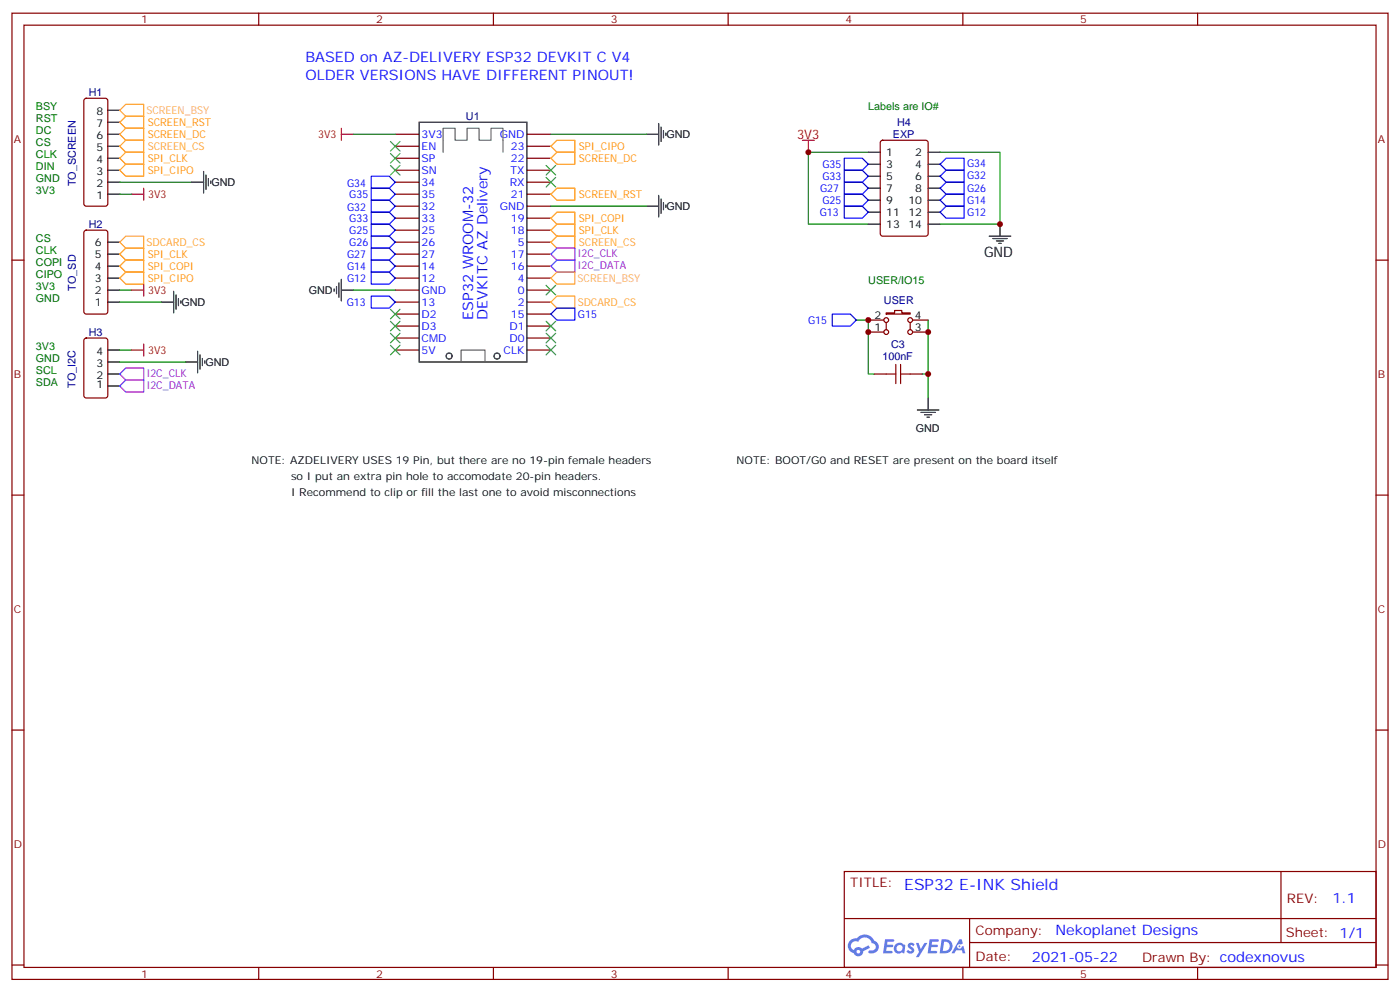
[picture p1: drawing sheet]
<svg xmlns="http://www.w3.org/2000/svg" width="412mm" height="292mm" viewBox="0 0 412 292" stroke-linecap="round" stroke-linejoin="round" font-family="sans-serif">
<g fill="none" stroke="#870000" stroke-width=".35">
<path d="M3.5 3.9h405.4v284.3h-405.4zM7.1 7.4h398.2v277.3h-398.2zM76.2 3.9v3.5M145.3 3.9v3.5M214.5 3.9v3.5M283.6 3.9v3.5M352.8 3.9v3.5M3.5 76.6h3.6M405.3 76.6h3.6M3.5 145.7h3.6M405.3 145.7h3.6M3.5 214.8h3.6"/>
<path d="M405.3 214.8h3.6M248.7 256.5h156.6v28.2h-156.6zM377.3 256.5v20.9M248.7 270.3h156.5M285.6 277.4h119.6M285.6 270.3v14.1M3.5 284h3.6M76.2 284.7v3.5M145.3 284.7v3.5M214.5 284.7v3.5M283.6 284.7v3.5M352.8 284.7v3.5"/>
<path d="M405.3 284h3.6"/>
</g>
<g fill="#5487ff">
<path d="M267.7 277.6a1.22 1.22 0 0 1 1.7 .3l-.4 .6a.47 .47 0 0 0-.3-.4 .47 .47 0 0 0-.5 .2l.1 .2a1.14 1.14 0 0 1 .8 1.8 1.14 1.14 0 0 1-1.9-.1l-.2-.1 .5-.6 .7 .4a.29 .29 0 0 0 .3-.2 .29 .29 0 0 0-.2-.3 1.04 1.04 0 0 1-.6-1.8z"/>
<path d="M260.7 276.4h2.4l.3 .2-.2 .5h-1.8l-.1 .9h1.5l.3 .4-.3 .3h-1.6l-.2 1.1 1.7 .1 .2 .3-.2 .3-2.6 .1z"/>
<path d="M273.8 276.4h2.4l.3 .2-.1 .5h-1.8l-.2 .9h1.6l.3 .4-.4 .3h-1.6l-.1 1.1 1.7 .1 .2 .3-.2 .3h-2.6z"/>
<path d="M282.6 276.4h.7l.3 1.3-.6 .3a.69 .69 0 0 0-1 .2 .69 .69 0 0 0 .4 1 .69 .69 0 0 0 .9-.6l.5-.3 .6 2.2h-.8l-.2-.8h-1.8l-.5 .8h-.8z"/>
<path d="M269.8 277.5h.8l.6 1.8 1.1-1.8h.9l-2.6 4.2h-.8l.9-1.6z"/>
<path d="M277.4 276.4l-.6 4.2h1.3a2.11 2.11 0 0 0 2.5-2.2 2.11 2.11 0 0 0-2.5-2zM278.1 277.1a1.39 1.39 0 0 1 1.7 1.5 1.39 1.39 0 0 1-1.8 1.2h-.3z"/>
<path d="M263.7 278a1.54 1.54 0 0 0-.1 2.2 1.54 1.54 0 0 0 2.2 .1l.6 .3 .3-2.3-.2-.3h-.4a1.49 1.49 0 0 0-2.4 0zM264 279a.94 .94 0 0 1 1.8 0 .94 .94 0 0 1-1.8 0z"/>
<path d="M250.4 276.8a2.18 2.18 0 0 0 1.1 3.7 1.44 1.44 0 0 0 1.6 .9 1.44 1.44 0 0 0 1.2-1.5l2-1-.5-.7-1.9 1a1.47 1.47 0 0 0-2.4 .4 1.39 1.39 0 0 1-.7-1.9 1.39 1.39 0 0 1 2-.5 2.12 2.12 0 0 1 2.2-1.3 2.12 2.12 0 0 1 1.9 1.7 1.14 1.14 0 0 1 1.1 1.4 1.14 1.14 0 0 1-1.7 .7 .43 .43 0 0 0-.5 .4 .43 .43 0 0 0 .4 .5 1.98 1.98 0 0 0 2.5-1.3 1.98 1.98 0 0 0-1.2-2.5 3.1 3.1 0 0 0-5.3-.7l-.9 .1zM252.3 280.1a.55 .55 0 0 1 1.1 0 .55 .55 0 0 1-1.1 0z"/>
<circle cx="282.6" cy="278.5" r=".26"/>
</g>
<g fill="none" stroke="#870000" stroke-width=".35">
<path d="M24.9 29.1l.5-.2h5.6l.5 .2 .2 .5v30.4l-.2 .5-.5 .2h-5.6l-.5-.3-.2-.4v-30.4zM116.4 39.5h7.1M155.2 39.5h7.1M116.4 43h7.1M116.4 46.6h7.1M116.4 50.1h7.1M116.4 53.6h7.1M116.4 57.2h7.1M155.2 43h7.1M155.2 46.6h7.1M155.2 50.1h7.1M155.2 53.6h7.1"/>
<path d="M155.2 57.2h7.1M259.5 41.5l.5-.2h12.7l.6 .4 .1 27.1-.5 .6-12.9 .1-.7-.5v-27zM24.9 67.9l.5-.2h5.6l.7 .5v23.5l-.4 .7h-5.9l-.7-.4v-23.6zM116.4 60.7h7.1M116.4 64.2h7.1M116.4 67.7h7.1M116.4 71.3h7.1M116.4 74.8h7.1M116.4 78.3h7.1M155.2 60.7h7.1M155.2 64.2h7.1M155.2 67.7h7.1"/>
<path d="M155.2 71.3h7.1M155.2 74.8h7.1M155.2 78.3h7.1M24.9 99.7l.5-.2h5.6l.7 .4v16.5l-.4 .7h-5.9l-.7-.4v-16.5zM116.4 81.8h7.1M116.4 85.4h7.1M116.4 88.9h7.1M116.4 92.4h7.1M116.4 96h7.1M116.4 99.5h7.1M155.2 81.8h7.1M155.2 85.4h7.1"/>
<path d="M155.2 88.9h7.1M155.2 92.4h7.1M155.2 96h7.1M155.2 99.5h7.1M255.8 97.7h4.5M255.8 94.2h4.5M261.1 92.1h2.4v-.7h2.1v.7h2.5v.3h-7zM261.1 94.9v2.1M268.1 94.9v2.1M268.8 97.7h4.6M268.8 94.2h4.6M116.4 103h7.1"/>
<path d="M155.2 103h7.1M257.5 110.1h3.6M268.1 110.1h3.5"/>
<circle cx="261.1" cy="94.2" r=".71"/>
<circle cx="261.1" cy="97.7" r=".71"/>
<circle cx="268.1" cy="94.2" r=".71"/>
<circle cx="268.1" cy="97.7" r=".71"/>
</g>
<g fill="none" stroke="#000" stroke-width=".35">
<path d="M31.7 39.5h3.6M31.7 36h3.6M31.7 32.5h3.6M123.5 36h31.7v70.5h-31.7zM190.5 39.5h3.5M194 36.3v6.4M194.7 37.4v4.2M195.4 38.5v2.1M196.1 39.2v.7M31.7 57.2h3.6M31.7 53.6h3.6M31.7 50.1h3.6"/>
<path d="M31.7 46.6h3.6M31.7 43h3.6M56.4 53.6h3.6M60 50.4v6.4M60.7 51.5v4.2M61.4 52.6v2.1M62.1 53.3v.7M194 57.5v6.4M194.7 58.6v4.2M195.4 59.6v2.1M255.8 44.8h3.5M255.8 48.3h3.5"/>
<path d="M255.8 51.9h3.5M255.8 55.4h3.5M255.8 58.9h3.5M273.4 44.8h3.5M273.4 48.3h3.5M273.4 51.9h3.5M273.4 55.4h3.5M273.4 58.9h3.5M31.7 78.3h3.6M31.7 74.8h3.6M31.7 71.3h3.6M190.5 60.7h3.5"/>
<path d="M196.1 60.3v.7M255.8 62.4h3.5M255.8 66h3.5M273.4 62.4h3.5M273.4 66h3.5M291.4 69.5h6.3M292.5 70.2h4.2M293.5 70.9h2.1M294.2 71.6h.7M294.6 66v3.5M31.7 88.9h3.6M31.7 85.4h3.6"/>
<path d="M31.7 81.8h3.6M47.6 88.9h3.6M51.2 85.7v6.4M51.9 86.8v4.2M52.6 87.8v2.2M53.3 88.5v.8M98.4 85v.7M99.1 84.3v2.1M99.8 83.3v4.2M100.5 85.4h3.6M100.5 82.2v6.3M31.7 113.6h3.6"/>
<path d="M31.7 110.1h3.6M31.7 106.5h3.6M31.7 103h3.6M54.7 106.5h3.5M58.2 103.4v6.3M58.9 104.4v4.3M59.6 105.5v2.1M60.3 106.2v.7M273.4 117.1v3.5M270.2 120.6h6.4M271.3 121.4h4.2M272.3 122.1h2.2"/>
<path d="M273 122.8h.8"/>
<circle cx="132.3" cy="104.8" r=".88"/>
<circle cx="146.4" cy="104.8" r=".88"/>
</g>
<g fill="none" stroke="#008700" stroke-width=".35">
<path d="M104.1 39.5h12.3M162.3 39.5h28.2M35.3 53.6h21.1M35.3 57.2h3.5M255.8 44.8h-17.7v21.2h17.7M276.9 44.8h17.7v21.2h-17.7M162.3 60.7h28.2M35.3 85.4h3.5M35.3 88.9h12.3M104.1 85.4h12.3M252.2 94.2h3.6v15.9h1.7M273.4 94.2v15.9h-1.8"/>
<path d="M35.3 103h3.5M35.3 106.5h19.4M273.4 110.1v7"/>
</g>
<path d="M261.1 110.1h2.8M263.9 107.2v5.7M265.3 110.1h2.8M265.3 107.2v5.7" fill="none" stroke="#a10000" stroke-width=".35"/>
<path d="M162.3 74.8l1.7-1.8h5.3v3.6h-5.3zM162.3 78.3l1.7-1.7h5.3v3.5h-5.3zM35.3 113.6l1.7-1.8h5.3v3.6h-5.3zM35.3 110.1l1.7-1.8h5.3v3.5h-5.3z" fill="none" stroke="#90f" stroke-width=".35"/>
<path d="M37 30.7h5.3v3.5h-5.3l-1.7-1.7zM37 69.5h5.3v3.5h-5.3l-1.7-1.7zM162.3 81.8l1.7-1.7h5.3v3.5h-5.3zM164 87.1h5.3v3.6h-5.3l-1.7-1.8z" fill="none" stroke="#f93" stroke-width=".35"/>
<g fill="none" stroke="#f90" stroke-width=".35">
<path d="M35.3 36l1.7-1.8h5.3v3.5h-5.3zM35.3 39.5l1.7-1.8h5.3v3.6h-5.3zM35.3 43l1.7-1.7h5.3v3.5h-5.3zM35.3 46.6l1.7-1.8h5.3v3.5h-5.3zM35.3 50.1l1.7-1.8h5.3v3.6h-5.3zM162.3 43l1.7-1.7h5.3v3.5h-5.3zM162.3 46.6l1.7-1.8h5.3v3.5h-5.3zM162.3 57.2l1.7-1.8h5.3v3.5h-5.3zM35.3 74.8l1.7-1.8h5.3v3.6h-5.3zM35.3 78.3l1.7-1.7h5.3v3.5h-5.3zM162.3 64.2l1.7-1.8h5.3v3.6h-5.3zM162.3 67.7l1.7-1.7h5.3v3.5h-5.3z"/>
<path d="M164 69.5h5.3v3.5h-5.3l-1.7-1.7zM35.3 81.8l1.7-1.7h5.3v3.5h-5.3z"/>
</g>
<path d="M100.5 39.5h3.6M100.5 37.7v3.6M38.8 57.2h3.5M42.3 55.4v3.5M236.4 41.3h3.5M238.1 41.3v3.5M38.8 85.4h3.5M42.3 83.6v3.5M38.8 103h3.5M42.3 101.2v3.6" fill="none" stroke="#f00" stroke-width=".35"/>
<path d="M130.5 44.8v-7.1h3.6v3.6h3.5v-3.6h3.5v3.6h3.5v-3.6h3.6v7.1M135.8 106.5v-3.5h7.1v3.5" fill="none" stroke="#666" stroke-width=".35"/>
<g fill="none" stroke="#3c3" stroke-width=".35">
<path d="M115 45.2l2.8 2.8M115 48.7l2.8 2.8M115 41.6l2.8 2.8M117.8 45.2l-2.8 2.8M117.8 48.7l-2.8 2.8M117.8 41.6l-2.8 2.8M160.9 48.7l2.8 2.8M160.9 52.2l2.8 2.8M163.7 48.7l-2.8 2.8M163.7 52.2l-2.8 2.8M115 91l2.8 2.8M115 94.5l2.8 2.9"/>
<path d="M115 98.1l2.8 2.8M117.8 91l-2.8 2.8M117.8 94.5l-2.8 2.9M117.8 98.1l-2.8 2.8M160.9 94.5l2.8 2.9M160.9 98.1l2.8 2.8M160.9 84l2.8 2.8M163.7 94.5l-2.8 2.9M163.7 98.1l-2.8 2.8M163.7 84l-2.8 2.8M115 101.6l2.8 2.8M117.8 101.6l-2.8 2.8"/>
<path d="M160.9 101.6l2.8 2.8M163.7 101.6l-2.8 2.8"/>
</g>
<g fill="none" stroke="#00f" stroke-width=".35">
<path d="M109.4 51.9h5.3l1.7 1.7-1.7 1.8h-5.3zM109.4 55.4h5.3l1.7 1.8-1.7 1.7h-5.3zM109.4 58.9h5.3l1.7 1.8-1.7 1.7h-5.3zM248.7 46.6h5.3l1.8 1.7-1.8 1.8h-5.3zM248.7 50.1h5.3l1.8 1.8-1.8 1.7h-5.3zM248.7 53.6h5.3l1.8 1.8-1.8 1.8h-5.3zM248.7 57.2h5.3l1.8 1.7-1.8 1.8h-5.3zM276.9 48.3l1.8-1.7h5.3v3.5h-5.3zM276.9 58.9l1.8-1.7h5.3v3.5h-5.3zM278.7 50.1h5.3v3.5h-5.3l-1.8-1.7zM278.7 53.6h5.3v3.6h-5.3l-1.8-1.8zM109.4 62.4h5.3l1.7 1.8-1.7 1.8h-5.3z"/>
<path d="M109.4 66h5.3l1.7 1.7-1.7 1.8h-5.3zM109.4 69.5h5.3l1.7 1.8-1.7 1.7h-5.3zM109.4 73h5.3l1.7 1.8-1.7 1.8h-5.3zM109.4 76.6h5.3l1.7 1.7-1.7 1.8h-5.3zM248.7 60.7h5.3l1.8 1.7-1.8 1.8h-5.3zM278.7 60.7h5.3v3.5h-5.3l-1.8-1.8zM109.4 80.1h5.3l1.7 1.7-1.7 1.8h-5.3zM109.4 87.1h5.3l1.7 1.8-1.7 1.8h-5.3zM162.3 92.4l1.7-1.7h5.3v3.5h-5.3zM245.2 92.4h5.3l1.7 1.8-1.7 1.8h-5.3z"/>
</g>
<g fill="#c00">
<circle cx="273.4" cy="110.1" r=".88"/>
<circle cx="255.8" cy="97.7" r=".88"/>
<circle cx="273.4" cy="97.7" r=".88"/>
<circle cx="255.8" cy="94.2" r=".88"/>
<circle cx="238.1" cy="44.8" r=".88"/>
<circle cx="294.6" cy="66" r=".88"/>
</g>
<text font-size="4.6" fill="#00f" x="266.3" y="261.8">ESP32 E-INK Shield</text>
<g font-size="4.2" fill="#00f">
<text x="90" y="18.3">BASED on AZ-DELIVERY ESP32 DEVKIT C V4</text>
<text x="90" y="23.6">OLDER VERSIONS HAVE DIFFERENT PINOUT!</text>
<text x="139.3" y="94.2" transform="rotate(-90 139.3 94.2)">ESP32 WROOM-32</text>
<text x="143.6" y="94.2" transform="rotate(-90 143.6 94.2)">DEVKITC AZ Delivery</text>
<text x="392.5" y="265.7">1.1</text>
<text x="310.9" y="275.3">Nekoplanet Designs</text>
<text x="304" y="283.1">2021-05-22</text>
</g>
<text font-size="4.2" x="289.9" y="75.6">GND</text>
<text font-size="3.9" fill="#f00" x="234.8" y="40.8">3V3</text>
<g font-size="3.9" fill="#800">
<text x="250.5" y="261.1">TITLE:</text>
<text x="379.1" y="265.7">REV:</text>
<text x="287.4" y="275.3">Company:</text>
<text x="378.7" y="275.9">Sheet: 1/1</text>
<text x="287.4" y="282.9">Date:</text>
<text x="336.4" y="283">Drawn By: codexnovus</text>
</g>
<g font-size="3.2" fill="#800">
<text x="41.6" y="6.9">1</text>
<text x="110.8" y="6.9">2</text>
<text x="179.9" y="6.9">3</text>
<text x="249.1" y="6.9">4</text>
<text x="318.2" y="6.9">5</text>
<text x="4.1" y="42">A</text>
<text x="405.9" y="42">A</text>
<text x="4.1" y="111.1">B</text>
<text x="405.9" y="111.1">B</text>
<text x="4.1" y="180.3">C</text>
<text x="405.9" y="180.3">C</text>
<text x="4.1" y="249.4">D</text>
<text x="405.9" y="249.4">D</text>
<text x="41.6" y="287.7">1</text>
<text x="110.8" y="287.7">2</text>
<text x="179.9" y="287.7">3</text>
<text x="249.1" y="287.7">4</text>
<text x="318.2" y="287.7">5</text>
</g>
<g font-size="3.2" fill="#000080">
<text x="26.1" y="28.3">H1</text>
<text x="137.2" y="35.4">U1</text>
<text x="263" y="40.7">EXP</text>
<text x="264.2" y="37.1">H4</text>
<text x="22.3" y="54.8" transform="rotate(-90 22.3 54.8)">TO_SCREEN</text>
<text x="26.1" y="67.1">H2</text>
<text x="22.3" y="85.5" transform="rotate(-90 22.3 85.5)">TO_SD</text>
<text x="260.4" y="89.4">USER</text>
<text x="26.1" y="98.9">H3</text>
<text x="259.9" y="105.9">100nF</text>
<text x="262.5" y="102.4">C3</text>
<text x="22.2" y="114.1" transform="rotate(-90 22.2 114.1)">TO_I2C</text>
</g>
<g font-size="3.2" fill="#060">
<text x="10.6" y="32.5">BSY</text>
<text x="10.6" y="36">RST</text>
<text x="255.8" y="32.5">Labels are IO#</text>
<text x="10.6" y="39.5">DC</text>
<text x="10.6" y="43">CS</text>
<text x="10.6" y="46.6">CLK</text>
<text x="10.6" y="53.6">GND</text>
<text x="10.6" y="50.1">DIN</text>
<text x="10.6" y="57.2">3V3</text>
<text x="10.6" y="71.3">CS</text>
<text x="10.6" y="74.8">CLK</text>
<text x="10.6" y="78.3">COPI</text>
<text x="10.6" y="81.8">CIPO</text>
<text x="255.8" y="83.6">USER/IO15</text>
<text x="10.6" y="85.4">3V3</text>
<text x="10.6" y="88.9">GND</text>
<text x="10.6" y="106.5">GND</text>
<text x="10.6" y="103">3V3</text>
<text x="10.6" y="113.6">SDA</text>
<text x="10.6" y="110.1">SCL</text>
</g>
<g font-size="3.2">
<text x="28.4" y="33.9">8</text>
<text x="28.4" y="40.9">6</text>
<text x="28.4" y="37.4">7</text>
<text x="196.3" y="40.7">GND</text>
<text x="28.4" y="48">4</text>
<text x="28.4" y="44.4">5</text>
<text x="261.1" y="45.9">1</text>
<text x="269.6" y="45.9">2</text>
<text x="28.4" y="51.5">3</text>
<text x="261.1" y="49.4">3</text>
<text x="261.1" y="52.9">5</text>
<text x="269.6" y="49.4">4</text>
<text x="269.6" y="52.9">6</text>
<text x="28.4" y="58.6">1</text>
<text x="28.4" y="55">2</text>
<text x="62.3" y="54.8">GND</text>
<text x="261.1" y="56.4">7</text>
<text x="261.1" y="60">9</text>
<text x="267.6" y="60">10</text>
<text x="269.6" y="56.4">8</text>
<text x="196.3" y="61.8">GND</text>
<text x="261.1" y="63.5">11</text>
<text x="267.6" y="63.5">12</text>
<text x="261.1" y="67">13</text>
<text x="267.6" y="67">14</text>
<text x="28" y="75.8">5</text>
<text x="28" y="72.3">6</text>
<text x="28" y="82.9">3</text>
<text x="28" y="79.4">4</text>
<text x="28" y="90">1</text>
<text x="28" y="86.4">2</text>
<text x="90.9" y="86.5">GND</text>
<text x="53.4" y="90">GND</text>
<text x="257.6" y="93.8">2</text>
<text x="269.5" y="93.8">4</text>
<text x="257.6" y="97.4">1</text>
<text x="269.5" y="97.4">3</text>
<text x="28.4" y="107.9">3</text>
<text x="28.4" y="104.4">4</text>
<text x="60.5" y="107.7">GND</text>
<text x="28.4" y="111.5">2</text>
<text x="28.4" y="114.3">1</text>
<text x="269.7" y="127.1">GND</text>
<text x="74.1" y="136.5">NOTE: AZDELIVERY USES 19 Pin, but there are no 19-pin female headers</text>
<text x="217" y="136.5">NOTE: BOOT/G0 and RESET are present on the board itself</text>
<text x="85.7" y="141.1">so I put an extra pin hole to accomodate 20-pin headers.</text>
<text x="85.7" y="146">I Recommend to clip or fill the last one to avoid misconnections</text>
</g>
<g font-size="3.2" fill="#f96">
<text x="43.1" y="33.6">SCREEN_BSY</text>
<text x="170.1" y="83">SCREEN_BSY</text>
</g>
<g font-size="3.2" fill="#f90">
<text x="43.5" y="37.2">SCREEN_RST</text>
<text x="43.5" y="40.7">SCREEN_DC</text>
<text x="43.5" y="47.8">SPI_CLK</text>
<text x="170.5" y="44.3">SPI_CIPO</text>
<text x="170.5" y="47.8">SCREEN_DC</text>
<text x="43.5" y="51.3">SPI_CIPO</text>
<text x="170.5" y="58.4">SCREEN_RST</text>
<text x="170.5" y="65.4">SPI_COPI</text>
<text x="170.5" y="69">SPI_CLK</text>
<text x="43.5" y="76">SPI_CLK</text>
<text x="43.5" y="83.1">SPI_CIPO</text>
<text x="43.5" y="79.5">SPI_COPI</text>
</g>
<g font-size="3.2" fill="#f00">
<text x="93.7" y="40.6">3V3</text>
<text x="43.6" y="58.3">3V3</text>
<text x="43.6" y="86.5">3V3</text>
<text x="43.6" y="104.1">3V3</text>
</g>
<g font-size="3.2" fill="#00f">
<text x="124.2" y="40.6">3V3</text>
<text x="147.2" y="40.6">GND</text>
<text x="124.2" y="44.1">EN</text>
<text x="124.2" y="47.6">SP</text>
<text x="150.5" y="47.6">22</text>
<text x="150.5" y="44.1">23</text>
<text x="124.2" y="51.2">SN</text>
<text x="150.4" y="51.2">TX</text>
<text x="242.2" y="49.6">G35</text>
<text x="242.2" y="53.1">G33</text>
<text x="284.9" y="49.2">G34</text>
<text x="284.9" y="52.7">G32</text>
<text x="102.2" y="55">G34</text>
<text x="102.9" y="58.4">G35</text>
<text x="124.2" y="54.7">34</text>
<text x="124.2" y="58.2">35</text>
<text x="150.1" y="54.7">RX</text>
<text x="150.5" y="58.2">21</text>
<text x="241.6" y="56.6">G27</text>
<text x="284.9" y="56.4">G26</text>
<text x="284.9" y="59.9">G14</text>
<text x="102.2" y="62.1">G32</text>
<text x="102.9" y="65.4">G33</text>
<text x="124.2" y="61.7">32</text>
<text x="124.2" y="65.3">33</text>
<text x="147.2" y="61.7">GND</text>
<text x="150.5" y="65.3">19</text>
<text x="241.5" y="63.7">G13</text>
<text x="242.2" y="60.1">G25</text>
<text x="284.9" y="63.5">G12</text>
<text x="102.9" y="69">G25</text>
<text x="124.2" y="68.8">25</text>
<text x="150.5" y="68.8">18</text>
<text x="102.2" y="76">G27</text>
<text x="102.9" y="72.5">G26</text>
<text x="124.2" y="72.3">26</text>
<text x="124.2" y="75.8">27</text>
<text x="150.5" y="75.8">17</text>
<text x="152.5" y="72.3">5</text>
<text x="102.2" y="79.6">G14</text>
<text x="102.2" y="83.1">G12</text>
<text x="124.2" y="79.4">14</text>
<text x="124.2" y="82.9">12</text>
<text x="150.5" y="79.4">16</text>
<text x="152.5" y="82.9">4</text>
<text x="124.2" y="86.4">GND</text>
<text x="124.2" y="90">13</text>
<text x="152.5" y="90">2</text>
<text x="152.5" y="86.4">0</text>
<text x="102.1" y="90.2">G13</text>
<text x="124.2" y="93.5">D2</text>
<text x="150.5" y="93.5">15</text>
<text x="170.2" y="93.5">G15</text>
<text x="238.1" y="95.4">G15</text>
<text x="124.2" y="97">D3</text>
<text x="124.2" y="100.5">CMD</text>
<text x="150.1" y="100.5">D0</text>
<text x="150.1" y="97">D1</text>
<text x="124.2" y="104.1">5V</text>
<text x="148.3" y="104.1">CLK</text>
</g>
<g font-size="3.2" fill="#f93">
<text x="43.5" y="44.3">SCREEN_CS</text>
<text x="43.2" y="72.4">SDCARD_CS</text>
<text x="170.5" y="72.5">SCREEN_CS</text>
<text x="170.2" y="90">SDCARD_CS</text>
</g>
<g font-size="3.2" fill="#90f">
<text x="170.1" y="75.7">I2C_CLK</text>
<text x="170.1" y="79.2">I2C_DATA</text>
<text x="43.1" y="110.9">I2C_CLK</text>
<text x="43.1" y="114.5">I2C_DATA</text>
</g>
</svg>
